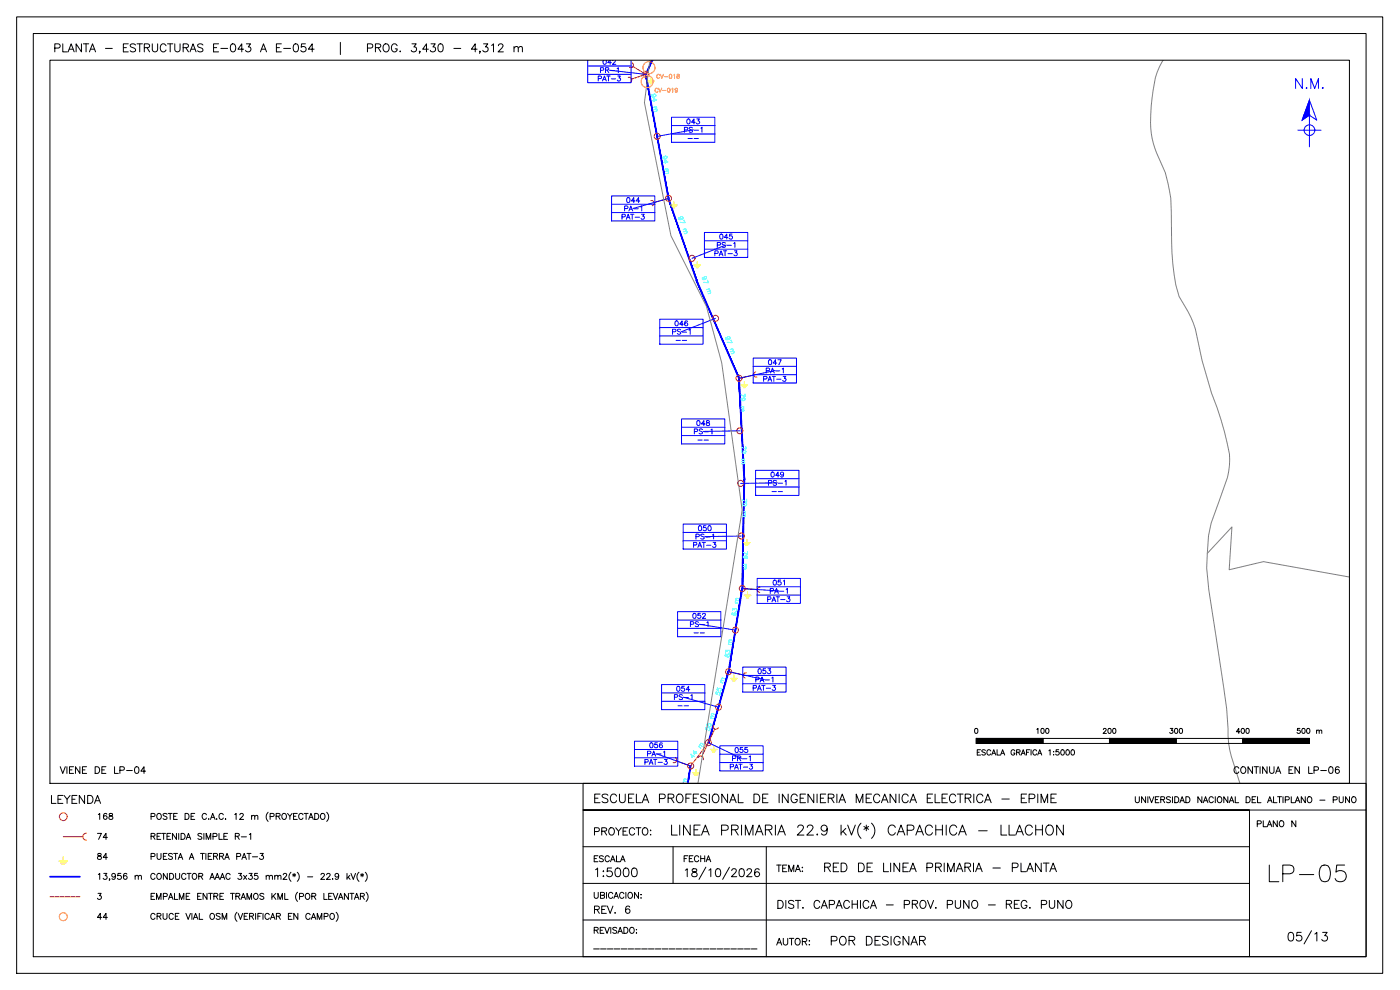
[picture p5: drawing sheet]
<svg xmlns="http://www.w3.org/2000/svg" width="420mm" height="297mm" viewBox="0 0 420 297" stroke-linecap="round" stroke-linejoin="round" font-family="sans-serif">
<!-- layer: RP_CONDUCTOR -->
<g fill="#00f" stroke="#00f" stroke-width=".3">
<path d="M218.5 201.5l-6.1 21.3 .3 .1zM218.5 201.5l.3 .1-6.1 21.3zM222.6 176.6l-4.1 24.9 .3 .1zM222.6 176.6h.3l-4.1 25zM223.2 143.9l-.6 32.7h.3zM223.2 143.9h.3l-.6 32.7zM221.7 113.5l1.5 30.4h.3zM221.7 113.5h.2l1.6 30.4zM208.9 84.2l12.8 29.3h.2zM208.9 84.2l.3-.1 12.7 29.4zM200.5 59.5l8.4 24.7 .3-.1zM200.5 59.5h.2l8.5 24.6zM193.7 22.3l6.8 37.2h.2zM193.7 22.3h.3l6.7 37.2zM195.6 18.1l-1.9 4.2h.3zM195.6 18.1h.3l-1.9 4.2z"/>
<path d="M207.1 229.8l-.8 5.2h.2zM207.1 229.8l.3 .1-.9 5.1z"/>
</g>
<!-- layer: RP_EMPALME -->
<path d="M208 228.9l-.7 .9M208.9 227.7l-.7 1M209.8 226.4l-.7 1M210.8 225.2l-.8 1M211.7 224l-.8 1M212.6 222.8l-.8 1M15 269.1h1.3M16.6 269.1h1.2M18.1 269.1h1.3M19.6 269.1h1.3M21.1 269.1h1.3M22.7 269.1h1.3" fill="none" stroke="#f00" stroke-width=".3"/>
<!-- layer: RP_POSTE -->
<g fill="none" stroke="#f00" stroke-width=".3">
<circle cx="193.8" cy="22.3" r=".9"/>
<circle cx="197.2" cy="40.9" r=".9"/>
<circle cx="200.6" cy="59.5" r=".9"/>
<circle cx="207.7" cy="77.5" r=".9"/>
<circle cx="214.7" cy="95.5" r=".9"/>
<circle cx="221.8" cy="113.5" r=".9"/>
<circle cx="222" cy="129.3" r=".9"/>
<circle cx="222.3" cy="145" r=".9"/>
<circle cx="222.5" cy="160.8" r=".9"/>
<circle cx="222.8" cy="176.6" r=".9"/>
<circle cx="220.7" cy="189.1" r=".9"/>
<circle cx="215.6" cy="212.2" r=".9"/>
<circle cx="218.7" cy="201.5" r=".9"/>
<circle cx="207.3" cy="229.8" r=".9"/>
<circle cx="212.6" cy="222.8" r=".9"/>
<circle cx="19" cy="245" r="1.17"/>
</g>
<!-- layer: RP_RETENIDA -->
<g fill="none" stroke="#f00" stroke-width=".3">
<path d="M189.7 18.9a.79 .79 0 0 1 .3 1 .79 .79 0 0 1-1.1 .3M190 20l3.8 2.3-4.3 1.4M188.5 23.2a.79 .79 0 0 1 1 .5 .79 .79 0 0 1-.5 1M200.6 59.5l-4.3 1.3M195.3 60.2a.79 .79 0 0 1 1 .5 .79 .79 0 0 1-.6 1M226.2 112.6l-4.4 .9M226.8 111.6a.79 .79 0 0 0-.6 .9 .79 .79 0 0 0 .9 .6M222.8 176.6l4.4 .3M228.1 176.1a.79 .79 0 0 0-.8 .8 .79 .79 0 0 0 .7 .8M214.1 217.7a.79 .79 0 0 0 .4 1.1 .79 .79 0 0 0 1.1-.4M214.5 218.8l-3.8 8.1M218.7 201.5l4.4 1"/>
<path d="M224 201.9a.79 .79 0 0 0-.9 .6 .79 .79 0 0 0 .6 .9M202.5 227.3a.79 .79 0 0 1 .5 1 .79 .79 0 0 1-1 .5M203 228.3l4.3 1.5M209.6 227.3a.79 .79 0 0 1 1.1-.4 .79 .79 0 0 1 .3 1.1M19 251h5.8M25.9 250a1.05 1.05 0 0 0-1.1 1 1.05 1.05 0 0 0 1.1 1.1"/>
</g>
<!-- layer: RP_CUADROPOSTE -->
<g fill="none" stroke="#00f" stroke-width=".3">
<path d="M176.4 18.1v6.7h13v-6.7M176.4 19.8h13M176.4 22.3h13M182.9 21.1l10.9 1.2M201.5 35.2h13v7.5h-13zM201.5 37.7h13M208 39l-10.8 1.9M183.5 58.8h13v7.5h-13zM200.6 59.5l-10.6 3M201.5 40.2h13M183.5 61.3h13M183.5 63.8h13"/>
<path d="M211.4 69.8h13v7.4h-13zM211.4 72.2h13M211.4 74.7h13M217.9 73.5l-10.2 4M198 95.8h13v7.5h-13zM198 98.3h13M214.7 95.5l-10.2 4M198 100.8h13M226 107.4h13v7.5h-13zM226 109.9h13M226 112.4h13M232.5 111.2l-10.7 2.3"/>
<path d="M204.5 125.7h13v7.5h-13zM204.5 128.2h13M204.5 130.7h13M222 129.3l-11 .1M205 157.2h13v7.5h-13zM205 159.8h13M226.8 141.1h13v7.5h-13zM226.8 143.6h13M226.8 146.1h13M233.3 144.9l-11 .1M205 162.2h13M222.5 160.8l-11 .2"/>
<path d="M222.8 176.6l10.9 .7M227.2 173.6h13v7.4h-13zM227.2 176.1h13M227.2 178.5h13M203.3 183.5h13v7.5h-13zM203.3 186h13M203.3 188.5h13M209.8 187.3l10.9 1.8M198.5 205.4h13v7.5h-13zM198.5 207.9h13M198.5 210.4h13M205 209.2l10.6 3"/>
<path d="M218.7 201.5l10.7 2.4M222.9 200.2h13v7.5h-13zM222.9 202.7h13M222.9 205.2h13M190.4 222.4h13v7.5h-13zM190.4 224.9h13M190.4 227.4h13M196.9 226.1l10.4 3.7M212.6 222.8l9.9 4.7M216 223.8h13v7.5h-13zM216 226.3h13M216 228.8h13"/>
</g>
<!-- layer: RP_PTIERRA -->
<g fill="none" stroke="#ff0" stroke-width=".3">
<path d="M201.2 61.5h2M201.5 61.9h1.4M201.9 62.3h.6M202.2 60.5v1M208.3 79.5h2M208.6 79.9h1.3M209.3 78.5v1M209 80.3h.6M222.4 115.5h2M223.4 114.5v1M223.1 162.8h2M223.4 178.6h2"/>
<path d="M223.5 163.2h1.3M223.7 179h1.3M224 179.4h.7M224.1 161.8v1M224.3 177.6v1M219.3 203.5h2M219.6 203.9h1.3M220 204.3h.6M220.3 202.5v1M207.9 231.8h2M208.2 232.2h1.3M208.6 232.6h.6"/>
<path d="M208.9 230.9v.9M213.2 224.8h2M213.5 225.2h1.3M213.9 225.6h.6M214.2 223.8v1M17.7 258.3h2.6M18.1 258.9h1.7M18.6 259.4h.8M19 257.1v1.2"/>
</g>
<!-- layer: RP_VANO -->
<g fill="none" stroke="#0ff" stroke-width=".3">
<path d="M203.8 65.3l-.1 .1a.6 .6 0 0 0 .8 .5 .6 .6 0 0 0 .3-.8 .41 .41 0 0 0-.6 .2 .41 .41 0 0 0 .5 .5M205.3 66l.3 .8-1.5-.1M205.6 68.7l.4 .5-.7 .3M205.8 68.6l-.8 .3M205.8 69.3l.4 .5-.7 .4M210.8 83.3v.1a.59 .59 0 0 0 .7 .4 .59 .59 0 0 0 .4-.8 .41 .41 0 0 0-.7 .3 .41 .41 0 0 0 .6 .5M212.3 84l.3 .8-1.4-.1M212.6 86.7l.4 .2v.3l-.7 .3M212.9 86.6l-.9 .3M212.9 87.3l.4 .5-.7 .4M217.9 101.3l-.1 .1a.59 .59 0 0 0 .8 .5 .59 .59 0 0 0 .3-.8 .4 .4 0 0 0-.6 .2 .4 .4 0 0 0 .5 .5M219.4 102l.3 .8-1.5-.1"/>
<path d="M219.7 104.7l.4 .5-.7 .3M219.9 104.6l-.8 .3M219.9 105.3l.4 .5-.7 .4M221.7 179.6h-.8l.1 .6M217.8 195.7l.1-.7 .4 .4a.43 .43 0 0 1 .8-.1 .43 .43 0 0 1-.3 .7M217.8 196.2l-.1 .1a.57 .57 0 0 0 .5 .8 .57 .57 0 0 0 .6-.7 .4 .4 0 0 0-.6 .1 .4 .4 0 0 0 .2 .6M218.6 193.3l.9 .1M219.6 192.8l-.8-.1v.6M219.7 192.1l-.8-.1v.7M219.8 183.2l.1-.7 .4 .5a.43 .43 0 0 1 .8-.2 .43 .43 0 0 1-.3 .7M219.9 183.8h-.1a.57 .57 0 0 0 .4 .8 .57 .57 0 0 0 .6-.7 .41 .41 0 0 0-.6 .1 .41 .41 0 0 0 .3 .6M220.6 180.8l.9 .2"/>
<path d="M221.6 180.3l-.8-.1-.1 .3 .2 .4M211.9 218.2l-.1 .6 .5 .2a.46 .46 0 0 1 .2-.6 .46 .46 0 0 1 .6 .2 .46 .46 0 0 1-.4 .6M212.3 217l-.2 .6 .5 .2a.46 .46 0 0 1 .2-.6 .46 .46 0 0 1 .6 .2 .46 .46 0 0 1-.3 .6M213.2 215.4l.8 .2M214.2 215l-.8-.2v.6M214.4 214.3l-.8-.2v.7M215 207.6l-.2 .6 .5 .2a.46 .46 0 0 1 .2-.7 .46 .46 0 0 1 .6 .3 .46 .46 0 0 1-.3 .6M215.3 206.4l-.2 .6 .5 .2a.46 .46 0 0 1 .2-.7 .46 .46 0 0 1 .7 .3 .46 .46 0 0 1-.4 .6M216.2 204.7l.9 .2M217.3 204.3l-.8-.2-.2 .3 .2 .4M217.4 203.7l-.8-.2v.6M206 234.5l-.9-.1 .1 .6"/>
<path d="M206.1 233.8h-.8v.6M208.2 226.6l-.5 .7-.4-1 1.1 .8M209 225.6l-.6 .7-.3-1 1 .8M209.6 224l.7 .5M210.7 224l-.6-.5-.3 .6M211.1 223.4l-.6-.4-.3 .6"/>
</g>
<!-- layer: VIAS -->
<path d="M195 18.1l-1.6 12.7 8 39.9 10.6 21.2 4.6 17 6.1 44.1-13.2 82M349.1 18.1a19.4 19.4 0 0 0-3 9 35.6 35.6 0 0 0 .5 17.3l.5 1.5a37.6 37.6 0 0 1 4.4 17.5 107.8 107.8 0 0 0 1.4 22.1l1 3.5a40.3 40.3 0 0 1 4.9 9.8l1.9 9.3 2.9 9.8a95.8 95.8 0 0 1 5.4 18.3 21.8 21.8 0 0 1-.6 7.1l-4.9 13.7a60.4 60.4 0 0 0-.7 20l4.4 29.2a134.7 134.7 0 0 1 1.5 16.9l.8 3.8 2.6 8.1M362.3 166l7.4-7.9-.8 12.8 10.3-2.4 25.8 4.6" fill="none" stroke="#808080" stroke-width=".3"/>
<!-- layer: CRUCES -->
<g fill="none" stroke="#ff7f00" stroke-width=".3">
<circle cx="194.2" cy="24.5" r="1.81"/>
<circle cx="194.8" cy="20.3" r="1.81"/>
<circle cx="19" cy="275" r="1.2"/>
</g>
<!-- layer: MARCO -->
<path d="M5 5.1h410v286.9h-410zM10 10.1h400v276.9h-400zM15 18.1h390v216.9h-390z" fill="none" stroke="#000" stroke-width=".3"/>
<!-- layer: NM -->
<g fill="none" stroke="#00f" stroke-width=".3">
<path d="M389.5 39.1h7M393 30.1l2.2 6-2.2-1.5-2.2 1.5zM393 34.6v9.5"/>
<circle cx="393" cy="39" r="1.6"/>
</g>
<path d="M393 30.1v4.5h-1.7zM391.3 34.6l-.5 1.5 2.2-1.5z" fill="#00f" stroke="#00f" stroke-width=".3"/>
<!-- layer: ROTULO -->
<g fill="none" stroke="#000" stroke-width=".3">
<path d="M16.4 14.4h1.1a.64 .64 0 0 0 .6-.6 .64 .64 0 0 0-.6-.6h-1.1v2.4M18.8 13.2v2.4h1.4M20.4 15.6l1-2.4 .9 2.4M20.8 14.8h1.1M24.4 13.2v2.4l-1.6-2.4v2.4M25 13.2h1.6M25.8 13.2v2.4M26.8 15.6l1-2.4 .9 2.4M27.2 14.8h1.1M31.6 14.5h2.1M37 14.3h.9M38.5 13.2h-1.5v2.4h1.5"/>
<path d="M40.7 13.5a.9 .9 0 0 0-.9-.4 .9 .9 0 0 0-.7 .6l.2 .4 1.1 .4 .3 .7a1.07 1.07 0 0 1-1.6 0M41.1 13.2h1.6M41.9 13.2v2.4M43.3 14.3l1.4-.1 .2-.3-.1-.5-.5-.2h-1v2.4M44.1 14.3l.8 1.3M45.7 13.2v1.7a.81 .81 0 0 0 .8 .7 .81 .81 0 0 0 .8-.7v-1.7M49.8 13.7a.88 .88 0 0 0-1-.6 .88 .88 0 0 0-.7 1v.6a.88 .88 0 0 0 .7 .9 .88 .88 0 0 0 1-.6M50.3 13.2h1.6M51.1 13.2v2.4M52.5 13.2v1.7a.8 .8 0 0 0 .7 .7 .8 .8 0 0 0 .8-.7v-1.7M55 14.3l1.3-.1 .3-.3-.1-.5-.5-.2h-1v2.4M55.8 14.3l.8 1.3"/>
<path d="M57 15.6l.9-2.4 .9 2.4M57.4 14.8h1.1M60.9 13.5a.89 .89 0 0 0-.9-.4 .89 .89 0 0 0-.7 .6l.2 .4 1.2 .4 .2 .7a1.05 1.05 0 0 1-1.6 0M64.1 14.3h.9M65.6 13.2h-1.5v2.4h1.5M66.3 14.5h2M69.5 13.3a.76 .76 0 0 1 1.1 .3 1.12 1.12 0 0 1 .1 1.4 1.12 1.12 0 0 1-1.2 .4l-.4-.9zM73.1 14.8h-1.7l1.2-1.6v2.4M73.9 13.2h1.3l-.7 .9a.8 .8 0 0 1 .6 1.3 .8 .8 0 0 1-1.4-.3M78.2 15.6l.9-2.4 .9 2.4M78.5 14.8h1.2M83 14.3h.9"/>
<path d="M84.4 13.2h-1.4v2.4h1.4M85.1 14.5h2.1M88.3 13.3a.76 .76 0 0 1 1.2 .3l.1 .6a1.03 1.03 0 0 1-.9 1.4 1.55 1.55 0 0 1-.4-2.3zM91.7 13.2h-1.2l-.1 1a.84 .84 0 0 1 1.3 0 .84 .84 0 0 1-.2 1.2 .84 .84 0 0 1-1.2-.3M94.3 14.8h-1.7l1.1-1.6v2.4M102.2 12.7v3.7M110.3 14.4l1.4-.1 .2-.3-.1-.6-.5-.2h-1v2.4M112.7 14.3l1.3-.1 .3-.6-.6-.4h-1v2.4M113.5 14.3l.8 1.3M115.4 13.3a1.19 1.19 0 0 1 1.5 .8 1.19 1.19 0 0 1-.8 1.5 1.25 1.25 0 0 1-1.2-.9 1.25 1.25 0 0 1 .5-1.4zM119.2 13.7a.88 .88 0 0 0-1-.6 .88 .88 0 0 0-.7 1v.6a.86 .86 0 0 0 .8 .9 .86 .86 0 0 0 .9-.9h-.6M120 15.4h.2z"/>
<path d="M123.6 13.2h1.3l-.7 .9a.8 .8 0 0 1 .8 .7 .8 .8 0 0 1-.7 .9 .8 .8 0 0 1-.9-.6M126 15.4h-.2h.2l-.2 .6M128.6 14.8h-1.7l1.1-1.6v2.4M129.3 13.2h1.3l-.7 .9a.8 .8 0 0 1 .8 .7 .8 .8 0 0 1-.7 .9 .8 .8 0 0 1-.9-.6M131.8 13.3a.76 .76 0 0 1 1.1 .3l.1 .6a1.03 1.03 0 0 1-.9 1.4 1.55 1.55 0 0 1-.3-2.3zM136.2 14.5h2.1M143.2 14.8h-1.7l1.1-1.6v2.4M144.1 15.4h-.2h.2l-.2 .6M145.1 13.2h1.3l-.7 .9a.8 .8 0 0 1 .8 .7 .8 .8 0 0 1-.7 .9 .8 .8 0 0 1-.9-.6M147.5 13.6l.6-.4v2.4M149.6 13.7l.2-.4 .7-.1 .3 .2 .2 .5-1.5 1.7h1.6M154.3 14.4l.5-.4 .6 .1 .1 1.5"/>
<path d="M154.3 14v1.6M155.5 14.4l.6-.4 .6 .1 .1 1.5M292.7 218.6a.74 .74 0 0 1 .9 .6 .74 .74 0 0 1-.5 .9l-.6-.3zM175 235h235v52h-235zM293 221.6h20v1.5h-20zM293.3 225.7h.6M294.3 224.9h-1v1.7h1M295.7 225.2l-.4-.3-.6 .3v.3l1 .4v.4l-.4 .3-.6-.3M297.3 225.3a.59 .59 0 0 0-.6-.4 .59 .59 0 0 0-.5 .7v.3a.59 .59 0 0 0 .5 .7 .59 .59 0 0 0 .6-.4M297.6 226.6l.6-1.7 .7 1.7M297.9 226h.7M299.2 224.9v1.7h.9"/>
<path d="M300.3 226.6l.6-1.7 .6 1.7M300.5 226h.8M304.6 225.3a.59 .59 0 0 0-.7-.4 .59 .59 0 0 0-.5 .7v.3a.57 .57 0 0 0 .6 .7 .57 .57 0 0 0 .6-.7h-.4M305.1 225.7l.9-.1 .1-.5-1-.2v1.7M305.6 225.7l.6 .9M306.5 226.6l.6-1.7 .6 1.7M306.7 226h.8M308.1 225.7h.6M309.1 224.9h-1v1.7M309.4 224.9v1.7M311.1 225.3a.59 .59 0 0 0-.7-.4 .59 .59 0 0 0-.4 .7v.3a.59 .59 0 0 0 .4 .7 .59 .59 0 0 0 .7-.4M311.4 226.6l.6-1.7 .6 1.7"/>
<path d="M311.7 226h.7M313 221.6h20v1.5h-20zM314.8 225.3l.4-.4v1.7M316.2 225.5h.1M316.2 226.4h.1M317.7 224.9h-.7l-.1 .7a.57 .57 0 0 1 .9 0 .57 .57 0 0 1-.2 .9 .57 .57 0 0 1-.8-.2M318.6 225a.79 .79 0 0 1 .9 .6 .79 .79 0 0 1-.5 1l-.6-.3-.1-.7zM320.1 225a.79 .79 0 0 1 .9 .6 .79 .79 0 0 1-.5 1l-.5-.3-.1-.7zM321.6 225a.79 .79 0 0 1 1 .6 .79 .79 0 0 1-.6 1l-.5-.3-.1-.7zM333 221.6h20v1.5h-20zM340.7 239v1.3l.5 .5 .6-.2 .1-1.6M343.8 239v1.8l-1.2-1.8v1.8"/>
<path d="M344.5 239v1.8M344.9 239l.7 1.8 .7-1.8M346.7 239.9h.7M347.8 239h-1.1v1.8h1.1M348.4 239.9l1-.1 .1-.6-1.1-.2v1.8M349 239.9l.5 .9M351.3 239.3l-.5-.3-.6 .1v.6l.9 .4 .2 .5-.5 .2-.7-.2M351.9 239v1.8M352.6 239h.5a.95 .95 0 0 1 .7 .9 .95 .95 0 0 1-.7 .9h-.5zM353 221.6h20v1.5h-20zM355.9 239h.6a.95 .95 0 0 1 .6 .9 .95 .95 0 0 1-.6 .9h-.6zM360.7 239v1.8l-1.2-1.8v1.8"/>
<path d="M364.1 239.5a.66 .66 0 0 0-.7-.5 .66 .66 0 0 0-.6 .7v.5a.67 .67 0 0 0 .6 .6 .67 .67 0 0 0 .7-.4M364.7 239v1.8M365.5 239.3l.2-.2a.84 .84 0 0 1 1 .8 .84 .84 0 0 1-1 .9l-.4-.6zM368.5 239v1.8l-1.2-1.8v1.8M370.7 239v1.8h1.1M373 221.6h20v1.5h-20zM374 239h.6a.97 .97 0 0 1 .6 .9 .97 .97 0 0 1-.6 .9h-.6zM375.8 239.9h.7M376.9 239h-1.1v1.8h1.1M377.4 239v1.8h1M382.2 239v1.8h1M383.4 239h1.2"/>
<path d="M384 239v1.8M385 239v1.8M385.7 240l1.1-.1v-.7l-1.1-.2v1.8M387.5 239v1.8h1.1M391.7 239v1.8l-1.2-1.8v1.8M392.7 239.1a.84 .84 0 0 1 1 .8 .84 .84 0 0 1-1 .9l-.4-.6zM400.1 240l1.1-.1v-.7l-1.1-.2v1.8M401.9 239v1.3l.5 .5 .6-.2 .1-1.6M405 239v1.8l-1.2-1.8v1.8M406 239.1a.84 .84 0 0 1 1 .8 .84 .84 0 0 1-1 .9l-.4-.6zM175 254h200M201.5 247.6v3h1.8"/>
<path d="M202 254v11.1M204 247.6v3M207.1 247.6v3l-2-3v3M208.3 249h1.1M210.1 247.6h-1.8v3h1.8M210.5 250.6l1.2-3 1.1 3M211 249.5h1.4M216.6 249.1l1.7-.1a.79 .79 0 0 0 .2-.9 .79 .79 0 0 0-.7-.5h-1.2v3M219.6 249l1.7-.2 .3-.4-.2-.6-.6-.2h-1.2v3M220.6 249l1 1.6M222.5 247.6v3M223.7 250.6v-3l1.1 3 1.2-3v3"/>
<path d="M226.7 250.6l1.1-3 1.2 3M227.1 249.5h1.5M229.7 249l1.7-.2 .3-.4-.1-.6-.6-.2h-1.3v3M230 254v33M230.7 249l1 1.6M232.7 247.6v3M233.4 250.6l1.1-3 1.2 3M233.8 249.5h1.5M239.4 248.3l.2-.5 .4-.2 .8 .1a.66 .66 0 0 1 .2 1l-1.7 1.9h2M242.3 248.3l.1-.5 .4-.2 .9 .1a.66 .66 0 0 1 .1 1l-1.7 1.9h2M245.3 250.3v.3zM248.3 248.5a.93 .93 0 0 1-1.3 .9 .93 .93 0 0 1-.4-1.5 .93 .93 0 0 1 1.5 .1 2.71 2.71 0 0 1-.3 2.4 .87 .87 0 0 1-1.3-.3"/>
<path d="M252.4 247.6v3M253 249.4l1 1.2M253.8 248.5l-1.4 1.5M254.4 247.6l1.1 3 1.2-3M258.4 247a3.1 3.1 0 0 0 0 4.6M259.3 248l1.4 .8M260 247.6v1.7M260.7 248l-1.4 .8M261.6 247a3.1 3.1 0 0 1 0 4.6M268.7 248.3a1.1 1.1 0 0 0-1.3-.8 1.1 1.1 0 0 0-.8 1.2 1.32 1.32 0 0 0 .2 1.4 1.32 1.32 0 0 0 1.5 .3l.4-.6M269.3 250.6l1.1-3 1.1 3M269.7 249.5h1.4"/>
<path d="M272.3 249.1h1.3a.78 .78 0 0 0 .7-.8 .78 .78 0 0 0-.7-.7h-1.3v3M274.8 250.6l1.2-3 1.1 3M275.3 249.5h1.4M279.8 248.3a1.1 1.1 0 0 0-1.2-.8 1.1 1.1 0 0 0-.9 1.2 1.31 1.31 0 0 0 .3 1.4 1.31 1.31 0 0 0 1.4 .3l.4-.6M280.8 249h2M280.8 247.6v3M282.8 247.6v3M284 247.6v3M287.1 248.3a1.1 1.1 0 0 0-1.2-.8 1.1 1.1 0 0 0-.9 1.2 1.31 1.31 0 0 0 .3 1.4 1.31 1.31 0 0 0 1.4 .3l.4-.6M287.7 250.6l1.1-3 1.2 3M288.1 249.5h1.5M293.7 249.3h2.6"/>
<path d="M300.4 247.6v3h1.7M302.8 247.6v3h1.7M304.8 250.6l1.2-3 1.1 3M305.3 249.5h1.4M309.8 248.3a1.1 1.1 0 0 0-1.2-.8 1.1 1.1 0 0 0-.9 1.2 1.31 1.31 0 0 0 .3 1.4 1.31 1.31 0 0 0 1.4 .3l.4-.6M310.8 249h2M310.8 247.6v3M312.8 247.6v3M314.1 248a1.1 1.1 0 0 1 1.3-.4 1.1 1.1 0 0 1 .7 1.1 1.32 1.32 0 0 1-.3 1.4 1.32 1.32 0 0 1-1.4 .3 1.85 1.85 0 0 1-.3-2.4zM319.1 247.6v3l-2-3v3M354.1 240.8l.7-1.8 .7 1.8M354.4 240.2h.8"/>
<path d="M361.1 240.8l.7-1.8 .7 1.8M361.4 240.2h.8M368.9 240.8l.7-1.8 .7 1.8M369.2 240.2h.8M380.4 240.8l.7-1.8 .7 1.8M380.7 240.2h.8M388.7 240.8l.7-1.8 .7 1.8M389 240.2h.8M396.1 240.1h1.5M410 243h-235h200v44M175 276h200M175 265.1h200"/>
<path d="M178.3 267.7v1.3l.5 .5 .7-.2v-1.6M178.3 279.1l1.1-.1 .1-.6-1.2-.2v1.8M178.9 279.1l.6 .9M180.1 279.1h.7M180.2 268.6l1.1-.1v-.6l-1.1-.2v1.8l1.1-.1 .1-.4-.4-.4M181.3 278.2h-1.2v1.8h1.2M181.5 278.2l.7 1.8 .7-1.8M182 267.7v1.8M183.3 278.2v1.8M183.9 268.2a.66 .66 0 0 0-.8-.5 .66 .66 0 0 0-.5 .7 .74 .74 0 0 0 .2 1 .74 .74 0 0 0 1-.1l.1-.2M184.2 269.5l.7-1.8 .7 1.8M184.5 269h.9"/>
<path d="M185.1 278.5l-.4-.3-.8 .3 .2 .4 1 .6v.3l-.4 .2-.8-.2M185.7 279.4h.9M187.2 268.2a.66 .66 0 0 0-.7-.5 .66 .66 0 0 0-.6 .7 .74 .74 0 0 0 .3 1 .74 .74 0 0 0 1-.1v-.2M187.2 278.2h.6a.95 .95 0 0 1 .7 .9 .95 .95 0 0 1-.7 .9h-.6zM187.8 267.7v1.8M188.8 267.8a.84 .84 0 0 1 1 .8 .84 .84 0 0 1-1 .9l-.4-.6zM189.3 278.3a.84 .84 0 0 1 1.1 .8 .84 .84 0 0 1-1.1 .9l-.3-.6zM190.9 278.9h.2zM190.9 280h.2zM191.6 267.7v1.8l-1.2-1.8v1.8M192.3 268.4h.2zM192.3 269.5h.2z"/>
<path d="M205.7 261.1l.5-.4v2.3M207.8 260.8a.49 .49 0 0 0 .3 .8l.4 .1a.69 .69 0 0 1 .7 .6 .69 .69 0 0 1-.6 .7h-.4a.69 .69 0 0 1-.6-.7 .69 .69 0 0 1 .7-.6l.4-.1a.47 .47 0 0 0 .3-.8zM211.8 260.2l-2 3.6M212.7 261.1l.6-.4v2.3M215 260.8a.8 .8 0 0 1 1.2 .3 1.13 1.13 0 0 1 .1 1.3 1.13 1.13 0 0 1-1.3 .5 1.88 1.88 0 0 1 0-2.1zM218.9 260.2l-2 3.6M219.6 261.2l.5-.5h.4l.5 .4-.4 .8-1.1 1.1h1.6M222.1 260.8a.8 .8 0 0 1 1.2 .3 1.13 1.13 0 0 1 .1 1.3 1.13 1.13 0 0 1-1.3 .5l-.3-.9zM224.2 261.2l.4-.5h.5l.5 .4-.4 .8-1.1 1.1h1.6M227.8 261a.7 .7 0 0 0-1-.2 1.36 1.36 0 0 0 .5 2.2 .75 .75 0 0 0 .7-.7 .75 .75 0 0 0-.8-.7 .75 .75 0 0 0-.7 .6M185.4 280l.7-1.8 .7 1.8"/>
</g>
<!-- layer: 0 -->
<g fill="#000" stroke="#000" stroke-width=".3">
<path d="M293 221.6l20 1.5v-1.5zM293 221.6l20 1.5h-20z"/>
<path d="M333 221.6l20 1.5v-1.5zM333 221.6l20 1.5h-20z"/>
<path d="M373 221.6l20 1.5v-1.5zM373 221.6l20 1.5h-20z"/>
</g>
<!-- layer: RP_LEYENDA -->
<g fill="none" stroke="#000" stroke-width=".3">
<path d="M45.3 245l1.1-.1v-.7l-1.1-.1v1.8M45.3 250.9l1.1-.1v-.6l-1.1-.2v1.8M45.3 257l1.1-.1v-.7l-1.1-.1v1.8M45.9 250.9l.6 .9M47.1 256.1v1.2l.5 .6 .6-.3 .1-1.5M47.1 250.9h.7M47.2 244.3l.2-.2a.84 .84 0 0 1 1 .9 .84 .84 0 0 1-1 .8l-.3-.6zM48.2 250h-1.1v1.8h1.1M48.5 250h1.2M49 256.9h.7M49.1 250v1.8M50.1 244.3l-.4-.2-.8 .2 .2 .4 .9 .5 .1 .4-.4 .3-.8-.3"/>
<path d="M50.1 256.1h-1.1v1.8h1.1M50.1 250.9h.7M50.5 244.1h1.2M51.1 244.1v1.8M51.2 250h-1.1v1.8h1.1M51.8 256.3l-.5-.2-.7 .2 .1 .4 1 .5-.1 .6-.6 .1-.4-.3M52.1 244.9h.7M52.1 256.1h1.2M52.7 256.1v1.8M53 250v1.8l-1.2-1.8v1.8M53.2 244.1h-1.1v1.8h1.1M53.5 257.9l.7-1.8 .6 1.8"/>
<path d="M53.6 250v1.8M53.7 257.2h.9M54.3 250h.6a.95 .95 0 0 1 .7 .9 .95 .95 0 0 1-.7 .9h-.6zM55.5 244.1h.6a.96 .96 0 0 1 .7 .9 .96 .96 0 0 1-.7 .9h-.6zM55.9 251.8l.7-1.8 .6 1.8M56.1 251.3h.9M56.8 257.9l.7-1.8 .7 1.8M57.1 257.2h.8M57.3 244.9h.7M58.4 244.1h-1.1v1.8h1.1M60.2 256.1h1.2M60.6 250.3l-.4-.3-.8 .3 .2 .4 .9 .5 .1 .4-.4 .2-.8-.2"/>
<path d="M60.8 256.1v1.8M61.2 250v1.8M61.8 256.1v1.8M61.9 251.8v-1.8l.7 1.8 .6-1.8v1.8M62 244.5a.67 .67 0 0 0-.8-.4 .67 .67 0 0 0-.5 .6 .75 .75 0 0 0 .2 1 .75 .75 0 0 0 1-.1l.1-.2M62.5 256.9h.7M62.6 245.8h.1zM63.2 245.9l.6-1.8 .7 1.8M63.4 245.2h.9M63.6 256.1h-1.1v1.8h1.1M63.9 251l1.1-.1v-.7l-1.1-.2v1.8M64.1 256.9l1-.1 .1-.6-1.1-.1v1.8"/>
<path d="M64.7 256.9l.6 1M65 245.8h.1zM65.7 250v1.8h1.1M65.9 256.9l1-.1 .1-.6-1.1-.1v1.8M66.5 256.9l.6 1M67 244.5a.67 .67 0 0 0-.7-.4 .67 .67 0 0 0-.6 .6 .75 .75 0 0 0 .2 1 .75 .75 0 0 0 1-.1l.1-.2M67.2 250.9h.7M67.4 257.9l.7-1.8 .7 1.8M67.6 245.8h.2zM67.7 257.2h.9M68.3 250h-1.1v1.8h1.1M70.4 244.4l.5-.3v1.8"/>
<path d="M70.6 250.9l1-.1 .1-.6-1.1-.2v1.8M71 257l1.1-.1 .1-.7-1.2-.1v1.8M71.2 250.9l.6 .9M72 244.5l.3-.4 .7 .3-1.1 1.5h1.2M72.4 251.1h1.6M72.6 257.9l.7-1.8 .7 1.8M72.8 257.2h.9M74.1 256.1h1.2M74.7 256.1v1.8M74.8 250.4l.4-.4v1.8M75.5 245l.4-.3h.5l.1 1.2M75.5 244.7v1.2"/>
<path d="M75.8 257.1h1.5M76.5 245l.4-.3h.4l.1 1.2M78.1 256.1h.9l-.5 .6a.6 .6 0 0 1 .4 1 .6 .6 0 0 1-1-.2M80.5 243.7a1.88 1.88 0 0 0 0 2.8M81.1 245l1-.1 .1-.7-1.1-.1v1.8M82.9 244.9l1-.1 .1-.6-1.1-.1v1.8M83.5 244.9l.6 1M84.8 244.3l.1-.2a.84 .84 0 0 1 1.1 .9 .84 .84 0 0 1-1.1 .8l-.3-.6zM86.3 244.1l.7 .8v1M87.7 244.1l-.7 .8M88.1 244.9h.7M89.2 244.1h-1.1v1.8h1.1"/>
<path d="M90.9 244.5a.67 .67 0 0 0-.7-.4 .67 .67 0 0 0-.6 .6 .75 .75 0 0 0 .3 1 .75 .75 0 0 0 .9-.1l.1-.2M91.3 244.1h1.2M91.9 244.1v1.8M92.6 245.9l.7-1.8 .7 1.8M92.9 245.2h.9M94.4 244.1h.6a.95 .95 0 0 1 .7 .9 .95 .95 0 0 1-.7 .9h-.6zM96.3 244.3l.2-.2a.84 .84 0 0 1 1.1 .9 .84 .84 0 0 1-1.1 .8l-.3-.6zM98 243.7a1.88 1.88 0 0 1 0 2.8M29.4 268h1l-.6 .7a.59 .59 0 0 1 .5 1 .59 .59 0 0 1-1-.2M29.5 262.4l.4-.3v1.7M31.1 262.1h1l-.5 .6a.6 .6 0 0 1 .4 1 .6 .6 0 0 1-1-.2M32.9 263.8h-.1h.1l-.1 .4"/>
<path d="M34.6 262.6a.56 .56 0 0 1-.7 .5 .56 .56 0 0 1-.2-.9 .56 .56 0 0 1 .9 .1v.3a.85 .85 0 0 1-.6 1.2l-.4-.2M36.3 262.1h-.9l-.1 .7a.64 .64 0 0 1 1 0 .64 .64 0 0 1-.1 1 .64 .64 0 0 1-1-.3M38.1 262.3l-.1-.2a.89 .89 0 0 0-1.1 .7 .89 .89 0 0 0 .6 1 .56 .56 0 0 0 .7-.5 .56 .56 0 0 0-.6-.6 .56 .56 0 0 0-.6 .6M40.6 263l.4-.4 .4 .1 .1 1.1M40.6 262.6v1.2M41.5 263l.4-.4 .5 .1v1.1M45.3 268.9h.7M46.4 268h-1.1v1.9h1.1M46.5 262.5a.65 .65 0 0 0-.7-.5 .65 .65 0 0 0-.5 .7v.5a.65 .65 0 0 0 .5 .7 .65 .65 0 0 0 .7-.5M46.5 274.5a.65 .65 0 0 0-.7-.5 .65 .65 0 0 0-.5 .7v.5a.65 .65 0 0 0 .5 .7 .65 .65 0 0 0 .7-.5M47 269.9v-1.9l.6 1.9 .7-1.9v1.9M47.1 274.9l1.1-.1v-.6l-1.1-.1v1.8"/>
<path d="M47.4 262.1a.84 .84 0 0 1 1 .8 .84 .84 0 0 1-1 .9l-.3-.6zM47.7 274.9l.6 1M48.9 274.1v1.2l.5 .6 .6-.3 .1-1.5M49 269l1-.1 .1-.7-1.1-.2v1.9M50.2 262.1v1.7l-1.2-1.7v1.7M50.6 269.9l.6-1.9 .7 1.9M50.8 269.2h.9M50.9 262.1h.6a.95 .95 0 0 1 .6 .8 .95 .95 0 0 1-.6 .9h-.6zM52 274.5a.65 .65 0 0 0-.7-.5 .65 .65 0 0 0-.6 .7v.5a.65 .65 0 0 0 .6 .7 .65 .65 0 0 0 .7-.5M52.4 268v1.9h1M52.6 274.9h.7M52.7 262.1v1.2l.5 .5 .6-.2 .1-1.5"/>
<path d="M53.7 274.1h-1.1v1.8h1.1M53.8 269.9v-1.9l.7 1.9 .7-1.9v1.9M55.8 262.5a.67 .67 0 0 0-.8-.5 .67 .67 0 0 0-.5 .7v.5a.67 .67 0 0 0 .5 .7 .67 .67 0 0 0 .8-.5M55.8 274.1l.7 1.8 .6-1.8M55.9 268.9h.7M56.1 262.1h1.2M56.7 262.1v1.7M57 268h-1.1v1.9h1.1M57.6 274.1v1.8M57.8 262.3l.2-.2a.84 .84 0 0 1 1.1 .8 .84 .84 0 0 1-1.1 .9l-.3-.6zM58 275.9l.7-1.8 .7 1.8M58.3 275.3h.8"/>
<path d="M59.3 268.9h.7M59.6 262.9l1.1-.1 .1-.6-1.2-.1v1.7M59.8 274.1v1.8h1.1M60.2 262.9l.7 .9M60.4 268h-1.1v1.9h1.1M62.1 268v1.9l-1.2-1.9v1.9M62.6 268h1.2M63 263.8l.7-1.7 .7 1.7M63.2 274.3l.1-.2a.84 .84 0 0 1 1.1 .9 .84 .84 0 0 1-1.1 .8l-.3-.6zM63.2 268v1.9M63.2 263.3h.9M64.2 268.9l1-.1 .1-.6-1.1-.2v1.9"/>
<path d="M64.5 263.8l.7-1.7 .7 1.7M64.8 263.3h.8M64.8 268.9l.6 1M66 268.9h.7M66.1 263.8l.7-1.7 .6 1.7M66.1 274.3l-.5-.2-.7 .2 .1 .4 1.1 .6v.3l-.5 .3-.7-.3M66.3 263.3h.9M66.7 275.9v-1.8l.7 1.8 .7-1.8v1.8M67.1 268h-1.1v1.9h1.1M69.1 262.5a.65 .65 0 0 0-.8-.5 .65 .65 0 0 0-.5 .7v.5a.65 .65 0 0 0 .5 .7 .65 .65 0 0 0 .8-.5M69.2 268h1.2M69.8 268v1.9"/>
<path d="M70.8 268.9l1-.1 .1-.6-1.1-.2v1.9M71.1 273.7a1.85 1.85 0 0 0 0 2.7M71.4 268.9l.6 1M71.5 274.1l.7 1.8 .6-1.8M71.6 262.1h.9l-.5 .6a.6 .6 0 0 1 .4 1 .6 .6 0 0 1-1-.2M72.3 269.9l.7-1.9 .7 1.9M72.6 269.2h.8M73.1 262.6l.9 1.2M73.3 274.9h.7M74 262.6l-.9 1.2M74.1 269.9v-1.9l.7 1.9 .7-1.9v1.9M74.4 274.1h-1.1v1.8h1.1"/>
<path d="M74.7 262.1h1l-.5 .6a.6 .6 0 0 1 .4 1 .6 .6 0 0 1-1.1-.2M74.9 274.9l1-.1 .1-.6-1.1-.1v1.8M75.5 274.9l.6 1M76.3 268.3l.2-.2a.83 .83 0 0 1 1 .9 .83 .83 0 0 1-1 .8l-.4-.6zM76.7 274.1v1.8M77.3 262.1h-.8l-.1 .7a.64 .64 0 0 1 .9 0 .64 .64 0 0 1-.1 1 .64 .64 0 0 1-.9-.3M77.4 274.9h.7M78.5 274.1h-1.1v1.8M78.9 274.1v1.8M79.2 268.3l-.4-.3-.8 .3 .1 .4 1.1 .6v.3l-.4 .3-.8-.3M79.9 263l.4-.4 .4 .1 .1 1.1M79.9 262.6v1.2"/>
<path d="M80.8 263l.4-.4 .5 .1 .1 1.1M80.8 274.5a.67 .67 0 0 0-.7-.4 .67 .67 0 0 0-.6 .6v.5a.67 .67 0 0 0 .6 .7 .67 .67 0 0 0 .7-.5M81.2 275.9l.7-1.8 .6 1.8M81.4 275.3h.9M81.6 268v1.9M82 268.8l.8 1.1M82.4 263l.5-.4 .4 .1 .1 1.1M82.4 262.6v1.2M82.8 268l-1.2 1.2M83 274.9l1-.1 .1-.6-1.1-.1v1.8M83.4 263l.4-.4 .4 .1 .1 1.1M83.4 269.9v-1.9l.7 1.9 .7-1.9v1.9"/>
<path d="M83.6 274.9l.6 1M85 262.5l.4-.4h.5l.1 .3-.2 .6-.9 .8h1.2M85.4 268v1.9h1.1M86.6 274.9h.6M87.3 261.7a1.81 1.81 0 0 0 0 2.7M87.7 274.1h-1.1v1.8h1.1M87.8 262.3l.9 .5M88.3 262.1v1M88.7 262.3l-.9 .5M89.2 261.7a1.85 1.85 0 0 1 0 2.7M89.3 267.7a1.88 1.88 0 0 0 0 2.8M89.4 274.1v1.8l-1.2-1.8v1.8"/>
<path d="M89.9 269l1-.1 .1-.7-1.1-.2v1.9M91.9 268.1a.84 .84 0 0 1 1.1 .9 .84 .84 0 0 1-1.1 .8l-.3-.6zM92.3 263.1h1.6M93.1 274.5a.67 .67 0 0 0-.8-.4 .67 .67 0 0 0-.5 .6v.5a.67 .67 0 0 0 .5 .7 .67 .67 0 0 0 .8-.5M93.4 275.9l.7-1.8 .7 1.8M93.6 268.9l1-.1 .1-.6-1.1-.2v1.9M93.7 275.3h.8M94.2 268.9l.6 1M95.2 275.9v-1.8l.7 1.8 .7-1.8v1.8M96.3 262.5l.4-.4h.5l.2 .3-.3 .6-.9 .8h1.3M97.2 268v1.9h1M97.3 275l1-.1 .1-.7-1.1-.1v1.8"/>
<path d="M98 262.5l.4-.4 .7 .3-.3 .6-.8 .8h1.2M98.6 268.9h.7M99.2 274.3l.1-.2a.84 .84 0 0 1 1.1 .9 .84 .84 0 0 1-1.1 .8l-.3-.6zM99.8 263.8h.1zM99.8 268h-1.2v1.9h1.2M100 268l.7 1.9 .7-1.9M100.9 273.7a1.85 1.85 0 0 1 0 2.7M101.6 269.9l.6-1.9 .7 1.9M101.6 262.6a.56 .56 0 0 1-.7 .5 .56 .56 0 0 1-.2-.9 .56 .56 0 0 1 .9 .1v.3a.85 .85 0 0 1-.6 1.2l-.4-.2M101.8 269.2h.9M104.1 262.1v1.7M104.5 263.2l.6 .6"/>
<path d="M104.6 268v1.9l-1.2-1.9v1.9M105 262.6l-.9 .9M105 268h1.2M105.3 262.1l.7 1.7 .7-1.7M105.6 268v1.9M106.4 269.9l.6-1.9 .7 1.9M106.6 269.2h.9M107.7 261.7a1.81 1.81 0 0 0 0 2.7M108.2 268.9l1-.1 .2-.4-.5-.4h-.7v1.9M108.2 262.3l.9 .5M108.7 262.1v1M108.8 268.9l.6 1"/>
<path d="M109.1 262.3l-.9 .5M109.6 261.7a1.85 1.85 0 0 1 0 2.7M109.9 267.7a1.88 1.88 0 0 1 0 2.8"/>
</g>
<!-- layer: RP_CONDUCTOR -->
<path d="M15 263h9" fill="none" stroke="#00f" stroke-width=".51"/>
<text font-size="8.8" x="379.6" y="265.6">LP-05</text>
<text font-size="7.5" x="385.2" y="284.3">05/13</text>
<text font-size="6.6" fill="#00f" x="387.7" y="27.9">N.M.</text>
<g font-size="5.7">
<text x="14.1" y="242.4">LEYENDA</text>
<text x="177.1" y="242">ESCUELA PROFESIONAL DE INGENIERIA MECANICA ELECTRICA - EPIME</text>
<text x="177.1" y="251.9">PROYECTO:</text>
<text x="246.2" y="262.8">RED DE LINEA PRIMARIA - PLANTA</text>
<text x="177.4" y="264.2">1:5000</text>
<text x="232.1" y="273.8">DIST. CAPACHICA - PROV. PUNO - REG. PUNO</text>
<text x="248.4" y="284.7">POR DESIGNAR</text>
</g>
<g font-size="5.3">
<text x="231.8" y="262.8">TEMA:</text>
<text x="177.1" y="275.2">REV. 6</text>
</g>
<g font-size="4.9" fill="#0ff">
<text x="198.3" y="34.6" transform="rotate(-90 198.3 34.6)">94 m</text>
<text x="201.4" y="53.3" transform="rotate(-90 201.4 53.3)">94 m</text>
</g>
<g font-size="4.9" fill="#00f">
<text x="201.4" y="99.1">046</text>
<text x="229.3" y="110.8">047</text>
<text x="226.1" y="203.6">053</text>
<text x="225.4" y="206">PA-1</text>
<text x="193.7" y="225.8">056</text>
<text x="219.4" y="227.2">055</text>
<text x="193" y="228.2">PA-1</text>
<text x="218.7" y="229.7">PR-1</text>
</g>
<g font-size="4.9">
<text x="16.9" y="233.2">VIENE DE LP-04</text>
<text x="369" y="233.2">CONTINUA EN LP-06</text>
<text x="28.2" y="246.9">168</text>
<text x="376.1" y="249.4">PLANO N</text>
<text x="27.9" y="252.9">74</text>
<text x="27.9" y="258.9">84</text>
<text x="177.1" y="259.6">ESCALA</text>
<text x="204.3" y="259.6">FECHA</text>
<text x="27.9" y="276.9">44</text>
<text x="231.8" y="284.7">AUTOR:</text>
</g>
<g font-size="4.4" fill="#00f">
<text x="178.9" y="22.9">PR-1</text>
<text x="205" y="38.5">043</text>
<text x="186.3" y="64.6">PA-1</text>
<text x="187" y="62.1">044</text>
<text x="214.1" y="75.5">PS-1</text>
<text x="214.8" y="73">045</text>
<text x="228.6" y="113.2">PA-1</text>
<text x="207.8" y="128.8">048</text>
<text x="230" y="144.3">049</text>
<text x="208.5" y="160.5">050</text>
<text x="207.8" y="163">PS-1</text>
<text x="230" y="179.2">PA-1</text>
<text x="230.7" y="176.7">051</text>
<text x="206.7" y="186.6">052</text>
<text x="201.8" y="208.5">054</text>
</g>
<g font-size="4.4" fill="#0ff">
<text x="224.7" y="140.4" transform="rotate(-90 224.7 140.4)">79 m</text>
<text x="225.1" y="156.3" transform="rotate(-90 225.1 156.3)">79 m</text>
</g>
<g font-size="4.4">
<text x="310.1" y="221.2">100</text>
<text x="329.8" y="221.2">200</text>
<text x="350" y="221.2">300</text>
<text x="369.7" y="221.2">400</text>
<text x="388.1" y="221.2">500 m</text>
</g>
<text font-size="4" fill="#00f" x="179.6" y="20.5">042</text>
<g font-size="4" fill="#ff7f00">
<text x="195.4" y="28.9">CV-019</text>
<text x="195.8" y="24.7">CV-018</text>
</g>
<g font-size="4" fill="#0ff">
<text x="224.4" y="124.5" transform="rotate(-90 224.4 124.5)">79 m</text>
<text x="225.1" y="171.8" transform="rotate(-90 225.1 171.8)">79 m</text>
</g>
<g font-size="2.6" fill="#00f">
<text x="205.3" y="42.7">--</text>
<text x="201.8" y="103.4">--</text>
<text x="208.1" y="133.3">--</text>
<text x="230.4" y="148.9">--</text>
<text x="207.1" y="191.2">--</text>
<text x="202.1" y="213.1">--</text>
</g>
<text font-size="2.6" x="177.1" y="286.1">________________________</text>
</svg>
